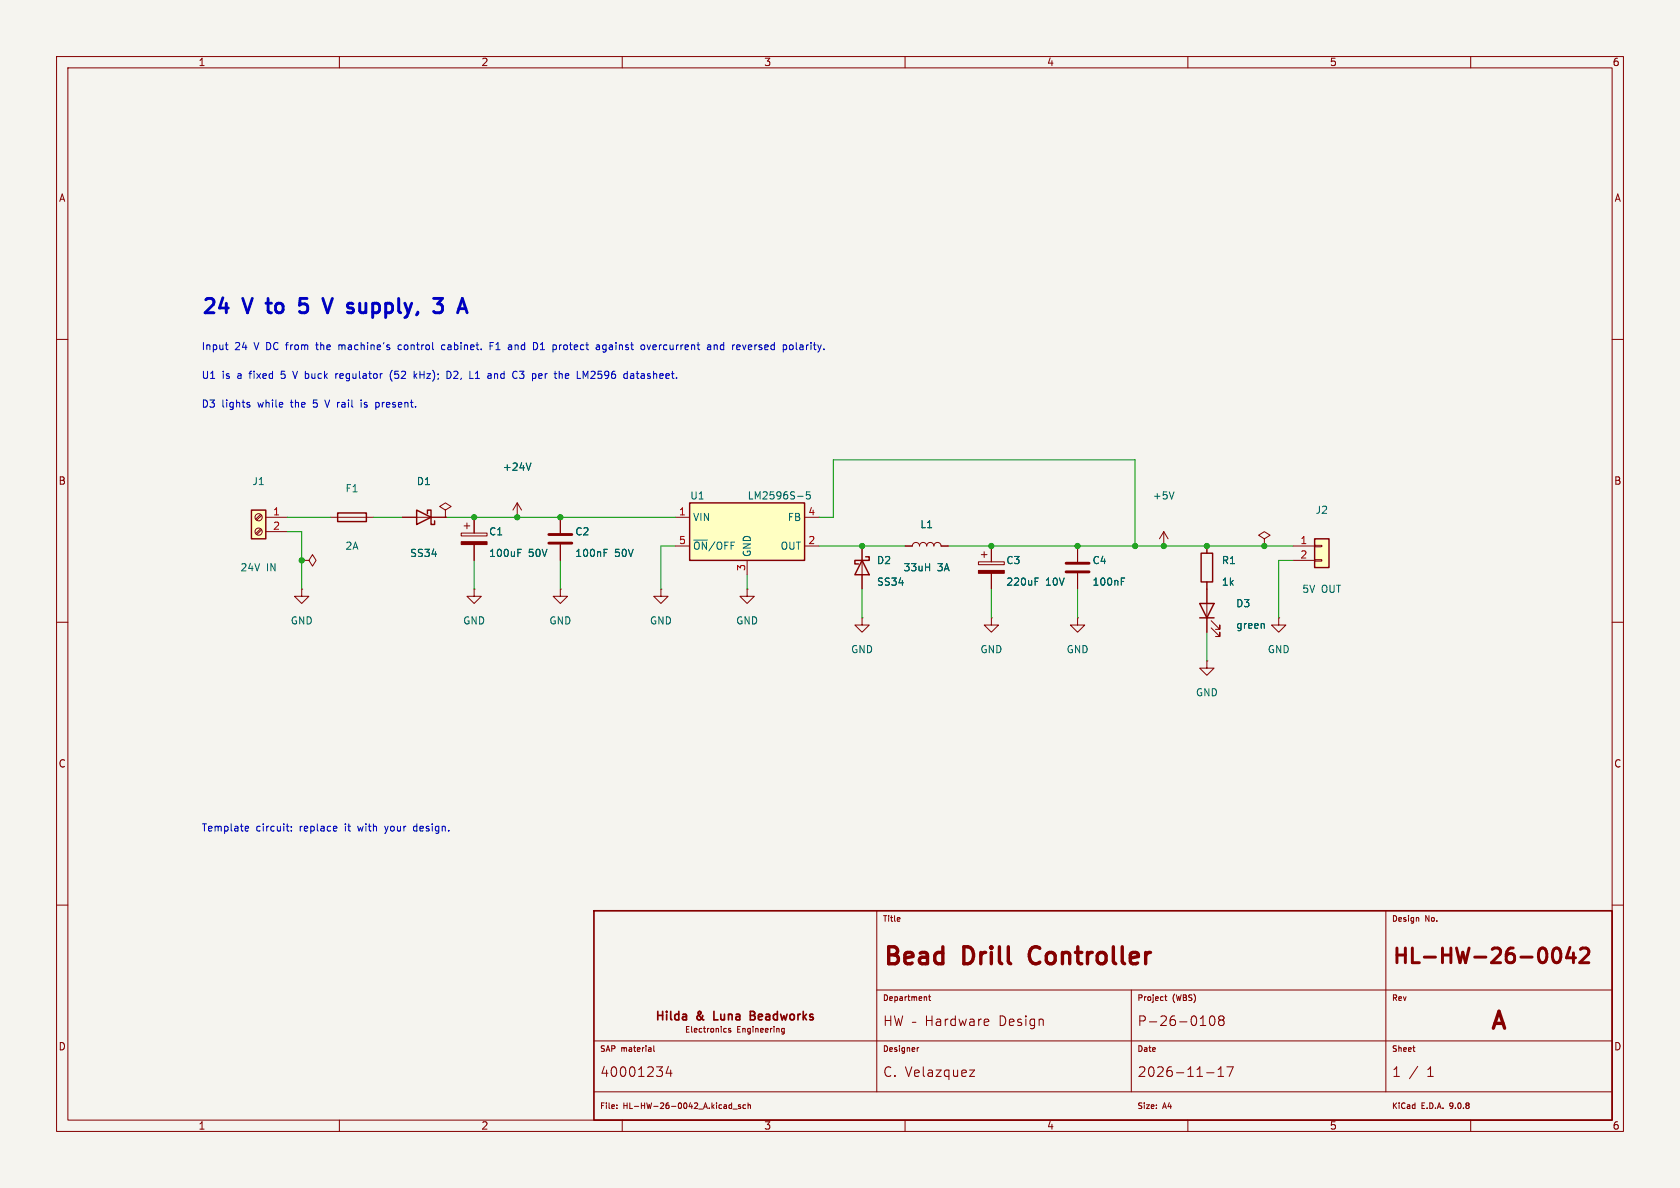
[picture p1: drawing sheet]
<svg xmlns="http://www.w3.org/2000/svg" width="297mm" height="210mm" viewBox="0 0 297 210" stroke-linecap="round" stroke-linejoin="round" font-family="sans-serif">
<path d="M0 0h297v210h-297z" fill="#f5f4ef" stroke="#f5f4ef" stroke-width=".18"/>
<g fill="none" stroke="#840000" stroke-width=".18">
<path d="M10 10h277v190h-277zM12 12h273v186h-273zM60 10v2M110 10v2M160 10v2M210 10v2M260 10v2M10 60h2M285 60h2M152.4 96.5v7.6M160 96.5h1.3a.64 .64 0 0 1 .6-.6 .64 .64 0 0 1 .7 .6 .64 .64 0 0 1 .6-.6 .64 .64 0 0 1 .6 .6 .64 .64 0 0 1 .7-.6 .64 .64 0 0 1 .6 .6 .64 .64 0 0 1 .6-.6 .64 .64 0 0 1 .7 .6h1.2M173 99.3h4.5v.5h-4.5z"/>
<path d="M173.5 98h1M174 97.5v1.1M175.3 96.5v2.8M190.5 96.5v2.8M205.7 96.5h.1M205.7 94l-.7 1.3M205.7 94l.8 1.3M205.7 94v2.5M213.4 96.5v1.3M10 110h2M152.4 109.2v1.3h1.3l-1.3 1.3-1.3-1.3h1.3M152.4 109.2h.1"/>
<path d="M175.3 109.2v1.3h1.2l-1.2 1.3-1.3-1.3h1.3M175.3 109.2h.1M175.3 101.3v2.8M190.5 109.2v1.3h1.3l-1.3 1.3-1.3-1.3h1.3M190.5 109.2h.1M190.5 101.3v2.8M213.4 116.8v1.3h1.2l-1.2 1.3-1.3-1.3h1.3M213.4 116.8h.1M213.4 102.9v8.9M214.1 111l1.5 1.5v-.7v.7h-.7M214.1 109.7l1.5 1.6v-.8v.8h-.7M226.1 109.2v1.3h1.2l-1.2 1.3-1.3-1.3h1.3"/>
<path d="M226.1 109.2h.1M285 110h2M10 160h2M155 175h130M155 161v32M156.5 179.6v1.7M157.5 179.6v1.7M158.1 179.6l.4 1.7 .4-1.2 .3 1.2 .4-1.7M159.1 162.2v.2l-.5 .1M163.7 176.2l.1 .1v.6M164.1 176.2h.4M164.3 175.9v.8l.2 .2"/>
<path d="M200 175v18M205.9 176.2h.4M206.1 175.9v.8l.2 .2M214.1 179.7l.3-.1a1.06 1.06 0 0 1 0 1.7h-.2a1.13 1.13 0 0 1-.1-1.6zM245 161v32M250.7 162.2l.1 .1v.6M285 160h2M60 198v2M105 193h180M105 184h180M109.1 195.9v.1M109.1 195.3v.1"/>
<path d="M110 198v2M115.6 184.9v.8l.1 .2M118.2 188.5l-.4 1.2h1M118.6 189.2v1.1M128.1 181.8h.3M128.4 182.4l-.3 .1M129 195.9h.3M129 195.3h.3M129.2 181.8h-.3l-.1 .1v.2l.4 .1v.2h-.4M129.3 195v1M129.6 196.1h.7M130.9 195.3h-.2l-.2 .1 .1 .2 .3 .1v.2h-.4"/>
<path d="M131.8 195.3h-.3l-.2 .2 .1 .4h.4M132.2 195.4l.4-.1 .1 .7M132.2 195v1M138.6 181.8h-.2l-.2 .2 .1 .4h.3M138.6 181.8v.8l-.1 .2-.3-.1M156.5 180.4h1M160 198v2M161.3 180.7h.6M162.1 185.2v.7M162.4 185.2l-.3 .2M171.4 189.2h.9l-.9 1.1h.9M174.2 180.2h.5l.1 .4-.8 .1"/>
<path d="M174.7 181.2l-.5 .1M204.4 195.9v.1M204.4 195.3v.1M210 198v2M212.2 181.3h1M213.3 189.6h1.3M215.3 190.3h1M215.3 189.1l.5-.5v1.7M215.8 180.3l-.4 .3 .1 .5 .3 .2 .4-.1 .2-.2v-.4l-.3-.3M215.8 180.3l-.4-.3 .1-.3 .3-.1h.3l.3 .3-.1 .3-.2 .1M215.8 180.3h.3M216.9 188.6h1.1l-.7 1.7"/>
<path d="M249.8 185.2h.3M250.1 185.9h.1M250.6 188.5l-1.4 2.2M260 198v2"/>
</g>
<path d="M105 161h180v37h-180zM132.6 179.5h.5M133.1 179.5l.3 .1M133.3 178.9l-.7-.1v1.5h.6M133.3 179.4l-.2 .1" fill="none" stroke="#840000" stroke-width=".3"/>
<path d="M182.3 167.8a2.08 2.08 0 0 0 0 2.1" fill="none" stroke="#840000" stroke-width=".6"/>
<path d="M274.7 167.8a.62 .62 0 0 1 .6-.2 .62 .62 0 0 1 .5 .5 1.53 1.53 0 0 1-.5 2.1 .66 .66 0 0 1-.7-.5 2.22 2.22 0 0 1 .1-1.9zM277.5 167.5l-.6 1.8h1.6M278.2 168.4v1.8M279.4 167.8l.4-.2h.6a.71 .71 0 0 1 .4 1.1l-1.5 1.5h1.6" fill="none" stroke="#840000" stroke-width=".52"/>
<path d="M207.6 86.9l-.5 1.3M183 102.8h.4M183 102.2h.6M198.2 102.8h.5M198.2 102.2h.6M223.4 110.3l.1 .8" fill="none" stroke="#006464" stroke-width=".18"/>
<path d="M152.4 99.1l1.3 2.5h-2.6zM153 98.4h.7v.7h-2.6v.6h.7M212.3 97.8h2.1v5.1h-2.1zM212.1 106.7h2.5l-1.2 2.5zM212.1 109.2h2.5" fill="none" stroke="#840000" stroke-width=".25"/>
<path d="M173 100.8h4.5v.5h-4.5z" fill="#840000" stroke="#840000" stroke-width=".18"/>
<path d="M188.5 99.6h4M188.5 101.1h4" fill="none" stroke="#840000" stroke-width=".51"/>
<path d="M232.4 95.3h2.5v5h-2.5z" fill="#ffffc2"/>
<path d="M232.4 95.3h2.5v5h-2.5z" fill="none" stroke="#840000" stroke-width=".25"/>
<g fill="none" stroke="#840000" stroke-width=".18">
<path d="M81.5 94.2h4.6v.5h-4.6zM82 93h1.1M82.5 92.5v1M83.8 91.4v2.8M83.8 96.3v2.8M91.4 91.4h.1M91.4 88.9l-.7 1.3M91.4 88.9l.8 1.3M91.4 88.9v2.5M99.1 91.4v2.8M99.1 96.3v2.8M223.5 95.3l1-.7-1-.6-1 .6 1 .7v1.2"/>
<path d="M223.5 96.5h.1M228.6 96.5h3.8M228.6 99.1h3.8M232.4 96.4h1.3v.2h-1.3zM232.4 98.9h1.3v.3h-1.3zM53.3 104.1v1.3h1.3l-1.3 1.3-1.2-1.3h1.2M53.3 104.1h.1M83.8 104.1v1.3h1.3l-1.3 1.3-1.3-1.3h1.3M83.8 104.1h.1M99.1 104.1v1.3h1.2l-1.2 1.3-1.3-1.3h1.3M99.1 104.1h.1M116.8 104.1v1.3h1.3l-1.3 1.3-1.2-1.3h1.2"/>
<path d="M116.8 104.1h.1"/>
</g>
<path d="M81.5 95.8h4.6v.5h-4.6z" fill="#840000" stroke="#840000" stroke-width=".18"/>
<path d="M91.6 97.7h.4M91.6 97.1h.6M93.9 81.9l-.5 1.2M106.8 97.7h.4M106.8 97.1h.6" fill="none" stroke="#006464" stroke-width=".18"/>
<path d="M97 94.5h4.1M97 96h4.1" fill="none" stroke="#840000" stroke-width=".51"/>
<path d="M121.9 88.9h20.3v10.2h-20.3z" fill="#ffffc2"/>
<path d="M59.7 90.7h5.1v1.5h-5.1zM121.9 88.9h20.3v10.2h-20.3z" fill="none" stroke="#840000" stroke-width=".25"/>
<path d="M53.3 99.1h1.3l.6-1.1 .7 1.1-.7 1-.6-1M53.3 99.1h.1M58.4 91.4h7.6M119.4 91.4h2.5M119.4 96.5h2.5M132.1 99.1v2.5M142.2 91.4h2.6M142.2 96.5h2.6" fill="none" stroke="#840000" stroke-width=".18"/>
<path d="M141 87.7h1M143.2 86.9h-.6l-.1 .6 .2-.1 .4 .1 .2 .2-.1 .4-.2 .1-.5-.1" fill="none" stroke="#006464" stroke-width=".18"/>
<path d="M44.4 90.2h2.6v5.1h-2.6z" fill="#ffffc2"/>
<path d="M44.4 90.2h2.6v5.1h-2.6zM73.7 90.2l2.5 1.2-2.5 1.3zM75.6 90.8v-.6h.6v2.5h.6v-.6" fill="none" stroke="#840000" stroke-width=".25"/>
<g fill="none" stroke="#840000" stroke-width=".18">
<path d="M46.1 90.9l-.9 .9M46.1 93.5l-.9 .8M46.3 91.1l-.9 .8M46.3 93.6l-.9 .9M47 91.4h3.8M47 94h3.8M71.1 91.4h7.6M78.7 90.2l1.1-.7-1.1-.6-1 .6 1 .7v1.2M78.7 91.4h.1M83.8 91.4v2.8M83.8 96.3v2.8M91.4 91.4h.1"/>
<path d="M99.1 91.4v2.8M99.1 96.3v2.8M152.4 96.5v2.6M160 96.5h1.3M166.4 96.5h1.2M175.3 96.5v2.8M190.5 96.5v2.8M213.4 96.5v1.3M132.1 104.1v1.3h1.2l-1.2 1.3-1.3-1.3h1.3M132.1 104.1h.1M152.4 101.6v2.5M175.3 101.3v2.8"/>
<path d="M190.5 101.3v2.8M213.4 102.9v3.8M213.4 109.2v2.6"/>
<circle cx="45.7" cy="91.4" r=".63"/>
<circle cx="45.7" cy="94" r=".63"/>
</g>
<g fill="none" stroke="#009600" stroke-width=".18">
<path d="M50.8 91.4h7.6M50.8 94h2.5v10.1M66 91.4h5.1M78.7 91.4h40.7M83.8 99.1v5M99.1 99.1v5M119.4 96.5h-2.6v7.6M144.8 91.4h2.5v-10.1h53.4v15.2M144.8 96.5h15.2M167.6 96.5h61M228.6 99.1h-2.5v10.1M132.1 101.6v2.5"/>
<path d="M152.4 104.1v5.1M175.3 104.1v5.1M190.5 104.1v5.1M213.4 111.8v5"/>
</g>
<g fill="none" stroke="#0000c2" stroke-width=".18">
<path d="M39.8 61h.5M40.1 61.8h.2M43.8 71.6h.3l.1 .2-.2 .2h-.2M43.8 71.1l.3 .1M51.7 65.6l.5 1.3M55.8 61h.5M56 60.5v1.3M57.4 70.7l.5 1.3M59.4 66v.9M59.7 66l-.3 .3M59.9 61v.8M60.3 61l-.4 .1"/>
<path d="M63.8 70.7v.1M63.8 71.1v.9M66.6 71.1l.3 .1 .1 .2v.5l-.4 .1M69.3 65.4a1.46 1.46 0 0 0 0 2M71 61h-.4l-.2 .2 .1 .6h.5M73.3 66.4l.4 .5M73.7 66l-.5 .5M78.7 61h-.4l-.2 .2 .1 .6h.5M79 65.6a.64 .64 0 0 1 .8 .7 .64 .64 0 0 1-.8 .6M80.9 66.2l-.7 .7h.8M84 66.9h.8M84 66l.4-.4v1.3"/>
<path d="M86.6 61.2h.5M87.2 60.5h-.6v1.3M87.4 66v.9M87.8 66l-.4 .2M90.4 61l.1 .8M90.5 61.8h-.2M90.5 61.3h-.2M91.8 65.6h.8l-.4 .5 .3 .1M91.8 66.8l.2 .1 .5-.1M95 60.8v.7M95.5 61.8h.8M95.7 66l.1 .4-.6 .1"/>
<path d="M95.8 60.7l-.3 .2M95.8 66.8l-.1 .1M98.9 61v.8M99.3 61l-.4 .2M100.4 66h-.3l-.2 .2 .1 .6 .4 .1M100.6 66.4l-.7 .1M103.5 66.5l.4-.9v1.3M105.1 66.2l-.7 .7h.8M105.6 61h.3l.1 .8M106 61.8h-.4M106 61.3h-.4M107.1 61h-.3l-.3 .2 .2 .6h.4"/>
<path d="M107.1 62l-.2 .2h-.3M111.6 66l.4 .1v.8M112 66.8l-.4 .1M112 66.4h-.4M112.5 66h.4M112.6 65.6v1.1l.3 .2M113.9 61.1v.6M114.4 61l.3 .8 .3-.8M125.2 61h.4v.8M125.6 61.8h-.4M125.6 61.3h-.4M126.3 61.1l.1-.1h.3l.1 .8"/>
<path d="M126.3 61v.8M131.3 61l.3 .8 .3-.8M139.7 61h.3l.2 .2-.1 .6h-.4M140.8 60.5v1.1l.1 .2M43.4 146.8h.5M43.4 146.1h.4l.1 .3-.6 .1M50.6 146.1h.5M50.8 146.7l.3 .2M51.5 146.8v.1M51.5 146.1v.1M59.4 146.1l.1 .3-.6 .1M59.5 146.8l-.1 .1"/>
<path d="M68 146.1l.3 .8M68.2 147.2l-.2 .1M73.6 146.1h-.4l-.1 .2 .1 .5 .4 .1"/>
</g>
<path d="M47 53.6h1M52.9 55.1l.4 .2 .9-.1M54.3 52.8h-1.2l-.2 1.2 .4-.3 .9 .1M58.8 52.8l-.9 2.5M64.6 55.2l-.6 .1M81.7 52.8l-.8 2.5" fill="none" stroke="#0000c2" stroke-width=".51"/>
<path d="M91.6 97.7h.4M91.6 97.1h.6M93.9 81.9l-.5 1.2M106.8 97.7h.4M106.8 97.1h.6M183 102.8h.4M183 102.2h.6M198.2 102.8h.5M198.2 102.2h.6M223.4 110.3l.1 .8" fill="none" stroke="#006464" stroke-width=".18"/>
<g fill="#009600" stroke="#009600" stroke-width=".18">
<circle cx="152.4" cy="96.5" r=".46"/>
<circle cx="175.3" cy="96.5" r=".46"/>
<circle cx="190.5" cy="96.5" r=".46"/>
<circle cx="200.7" cy="96.5" r=".46"/>
<circle cx="205.7" cy="96.5" r=".46"/>
<circle cx="213.4" cy="96.5" r=".46"/>
<circle cx="223.5" cy="96.5" r=".46"/>
<circle cx="83.8" cy="91.4" r=".46"/>
<circle cx="91.4" cy="91.4" r=".46"/>
<circle cx="99.1" cy="91.4" r=".46"/>
<circle cx="53.3" cy="99.1" r=".46"/>
</g>
<g font-size="4.2" fill="#840000">
<text x="156" y="171.4">Bead</text>
<text x="170.5" y="171.4">Drill</text>
<text x="183.4" y="171.4">Controller</text>
<text x="263.1" y="182.8">A</text>
</g>
<text font-size="3.6" fill="#840000" x="246" y="171.1">HL-HW-26-0042</text>
<g font-size="3.5" fill="#0000c2">
<text x="35.6" y="55.6">24</text>
<text x="43.3" y="55.6">V</text>
<text x="48.5" y="55.6">to</text>
<text x="55.2" y="55.6">5</text>
<text x="60.5" y="55.6">V</text>
<text x="65.7" y="55.6">supply,</text>
<text x="82.1" y="55.6">3</text>
</g>
<g font-size="2.4" fill="#840000">
<text x="163.5" y="181.6">Hardware</text>
<text x="176.7" y="181.6">Design</text>
<text x="201" y="181.6">P-26-0108</text>
<text x="106" y="190.6">40001234</text>
<text x="156" y="190.6">C. Velazquez</text>
<text x="201" y="190.6">2026-11-17</text>
<text x="246" y="190.6">1</text>
<text x="252.2" y="190.6">1</text>
</g>
<g font-size="2.1" fill="#840000">
<text x="115.6" y="180.8">Hilda</text>
<text x="123.2" y="180.8">&amp;</text>
<text x="126.8" y="180.8">Luna</text>
<text x="133.8" y="180.8">Beadworks</text>
</g>
<g font-size="1.8" fill="#840000">
<text x="35" y="11.9">1</text>
<text x="85" y="11.9">2</text>
<text x="135" y="11.9">3</text>
<text x="185" y="11.9">4</text>
<text x="235" y="11.9">5</text>
<text x="285" y="11.9">6</text>
<text x="10.3" y="35.9">A</text>
<text x="285.3" y="35.9">A</text>
<text x="10.3" y="85.9">B</text>
<text x="285.3" y="85.9">B</text>
<text x="10.3" y="135.9">C</text>
<text x="285.3" y="135.9">C</text>
<text x="10.3" y="185.9">D</text>
<text x="285.3" y="185.9">D</text>
<text x="35" y="199.9">1</text>
<text x="85" y="199.9">2</text>
<text x="135" y="199.9">3</text>
<text x="185" y="199.9">4</text>
<text x="235" y="199.9">5</text>
<text x="285" y="199.9">6</text>
</g>
<g font-size="1.8" fill="#0000c2">
<text x="35.6" y="62">Input</text>
<text x="41.5" y="62">24</text>
<text x="45.1" y="62">V DC from</text>
<text x="56.6" y="62">the</text>
<text x="60.7" y="62">machine's</text>
<text x="71.5" y="62">control</text>
<text x="79.3" y="62">cabinet.</text>
<text x="88.1" y="62">F1</text>
<text x="91.5" y="62">and</text>
<text x="96.2" y="62">D1</text>
<text x="99.8" y="62">protect</text>
<text x="107.7" y="62">against</text>
<text x="115.8" y="62">overcurrent</text>
<text x="127.7" y="62">and</text>
<text x="132.4" y="62">reversed</text>
<text x="141.5" y="62">polarity.</text>
<text x="35.6" y="67.1">U1</text>
<text x="39.3" y="67.1">is</text>
<text x="42.1" y="67.1">a</text>
<text x="44.4" y="67.1">fixed</text>
<text x="50.2" y="67.1">5</text>
<text x="52.5" y="67.1">V buck</text>
<text x="60.4" y="67.1">regulator</text>
<text x="70.2" y="67.1">(52</text>
<text x="74.6" y="67.1">kHz);</text>
<text x="80.7" y="67.1">D2,</text>
<text x="84.9" y="67.1">L1</text>
<text x="88.3" y="67.1">and</text>
<text x="92.9" y="67.1">C3</text>
<text x="96.6" y="67.1">per</text>
<text x="100.8" y="67.1">the</text>
<text x="104.9" y="67.1">LM2596</text>
<text x="113.4" y="67.1">datasheet.</text>
<text x="35.6" y="72.1">D3</text>
<text x="39.2" y="72.1">lights</text>
<text x="45.7" y="72.1">while</text>
<text x="51.7" y="72.1">the</text>
<text x="55.8" y="72.1">5</text>
<text x="58.2" y="72.1">V rail</text>
<text x="64.9" y="72.1">is</text>
<text x="67.7" y="72.1">present.</text>
<text x="35.6" y="147.1">Template</text>
<text x="45.3" y="147.1">circuit:</text>
<text x="53.1" y="147.1">replace</text>
<text x="61.3" y="147.1">it</text>
<text x="63.8" y="147.1">with</text>
<text x="68.7" y="147.1">your</text>
<text x="74" y="147.1">design.</text>
</g>
<g font-size="1.8" fill="#006464">
<text x="88.8" y="83.4">+24V</text>
<text x="44.5" y="86">J1</text>
<text x="61" y="87.2">F1</text>
<text x="73.6" y="86">D1</text>
<text x="121.9" y="88.5">U1</text>
<text x="132.1" y="88.5">LM2596S-5</text>
<text x="203.7" y="88.5">+5V</text>
<text x="86.4" y="94.8">C1</text>
<text x="101.6" y="94.8">C2</text>
<text x="122.4" y="92.3">VIN</text>
<text x="139.2" y="92.3">FB</text>
<text x="162.6" y="93.6">L1</text>
<text x="232.5" y="91">J2</text>
<text x="42.4" y="101.2">24V</text>
<text x="47.1" y="101.2">IN</text>
<text x="61" y="97.4">2A</text>
<text x="72.4" y="98.7">SS34</text>
<text x="86.4" y="98.7">100uF</text>
<text x="93.4" y="98.7">50V</text>
<text x="101.6" y="98.7">100nF</text>
<text x="108.6" y="98.7">50V</text>
<text x="122.4" y="97.4">~{ON}/OFF</text>
<text x="132.9" y="98.6" transform="rotate(-90 132.9 98.6)">GND</text>
<text x="137.9" y="97.4">OUT</text>
<text x="154.9" y="99.9">D2</text>
<text x="159.6" y="101.2">33uH</text>
<text x="165.7" y="101.2">3A</text>
<text x="177.8" y="99.9">C3</text>
<text x="193" y="99.9">C4</text>
<text x="215.9" y="99.9">R1</text>
<text x="154.9" y="103.7">SS34</text>
<text x="177.8" y="103.7">220uF</text>
<text x="184.8" y="103.7">10V</text>
<text x="193" y="103.7">100nF</text>
<text x="215.9" y="103.7">1k</text>
<text x="218.4" y="107.5">D3</text>
<text x="230.1" y="105">5V</text>
<text x="233.6" y="105">OUT</text>
<text x="51.3" y="110.6">GND</text>
<text x="81.8" y="110.6">GND</text>
<text x="97" y="110.6">GND</text>
<text x="114.8" y="110.6">GND</text>
<text x="130" y="110.6">GND</text>
<text x="218.4" y="111.4">green</text>
<text x="150.4" y="115.7">GND</text>
<text x="173.2" y="115.7">GND</text>
<text x="188.5" y="115.7">GND</text>
<text x="224" y="115.7">GND</text>
<text x="211.3" y="123.3">GND</text>
</g>
<g font-size="1.8" fill="#a90000">
<text x="48.2" y="91.2">1</text>
<text x="48.2" y="93.7">2</text>
<text x="119.9" y="91.2">1</text>
<text x="142.8" y="91.2">4</text>
<text x="119.9" y="96.3">5</text>
<text x="131.8" y="101" transform="rotate(-90 131.8 101)">3</text>
<text x="142.8" y="96.3">2</text>
<text x="229.8" y="96.3">1</text>
<text x="229.8" y="98.8">2</text>
</g>
<g font-size="1.4" fill="#840000">
<text x="156" y="163.1">Title</text>
<text x="246" y="163.1">Design</text>
<text x="252" y="163.1">No.</text>
<text x="156" y="177.1">Department</text>
<text x="201" y="177.1">Project</text>
<text x="207.3" y="177.1">(WBS)</text>
<text x="246" y="177.1">Rev</text>
<text x="121" y="182.7">Electronics</text>
<text x="130.3" y="182.7">Engineering</text>
<text x="106" y="186.1">SAP</text>
<text x="109.8" y="186.1">material</text>
<text x="156" y="186.1">Designer</text>
<text x="201" y="186.1">Date</text>
<text x="246" y="186.1">Sheet</text>
<text x="106" y="196.2">File:</text>
<text x="110.2" y="196.2">HL-HW-26-0042_A.kicad_sch</text>
<text x="201" y="196.2">Size:</text>
<text x="205.6" y="196.2">A4</text>
<text x="246" y="196.2">KiCad</text>
<text x="251.3" y="196.2">E.D.A.</text>
<text x="256.5" y="196.2">9.0.8</text>
</g>
</svg>
